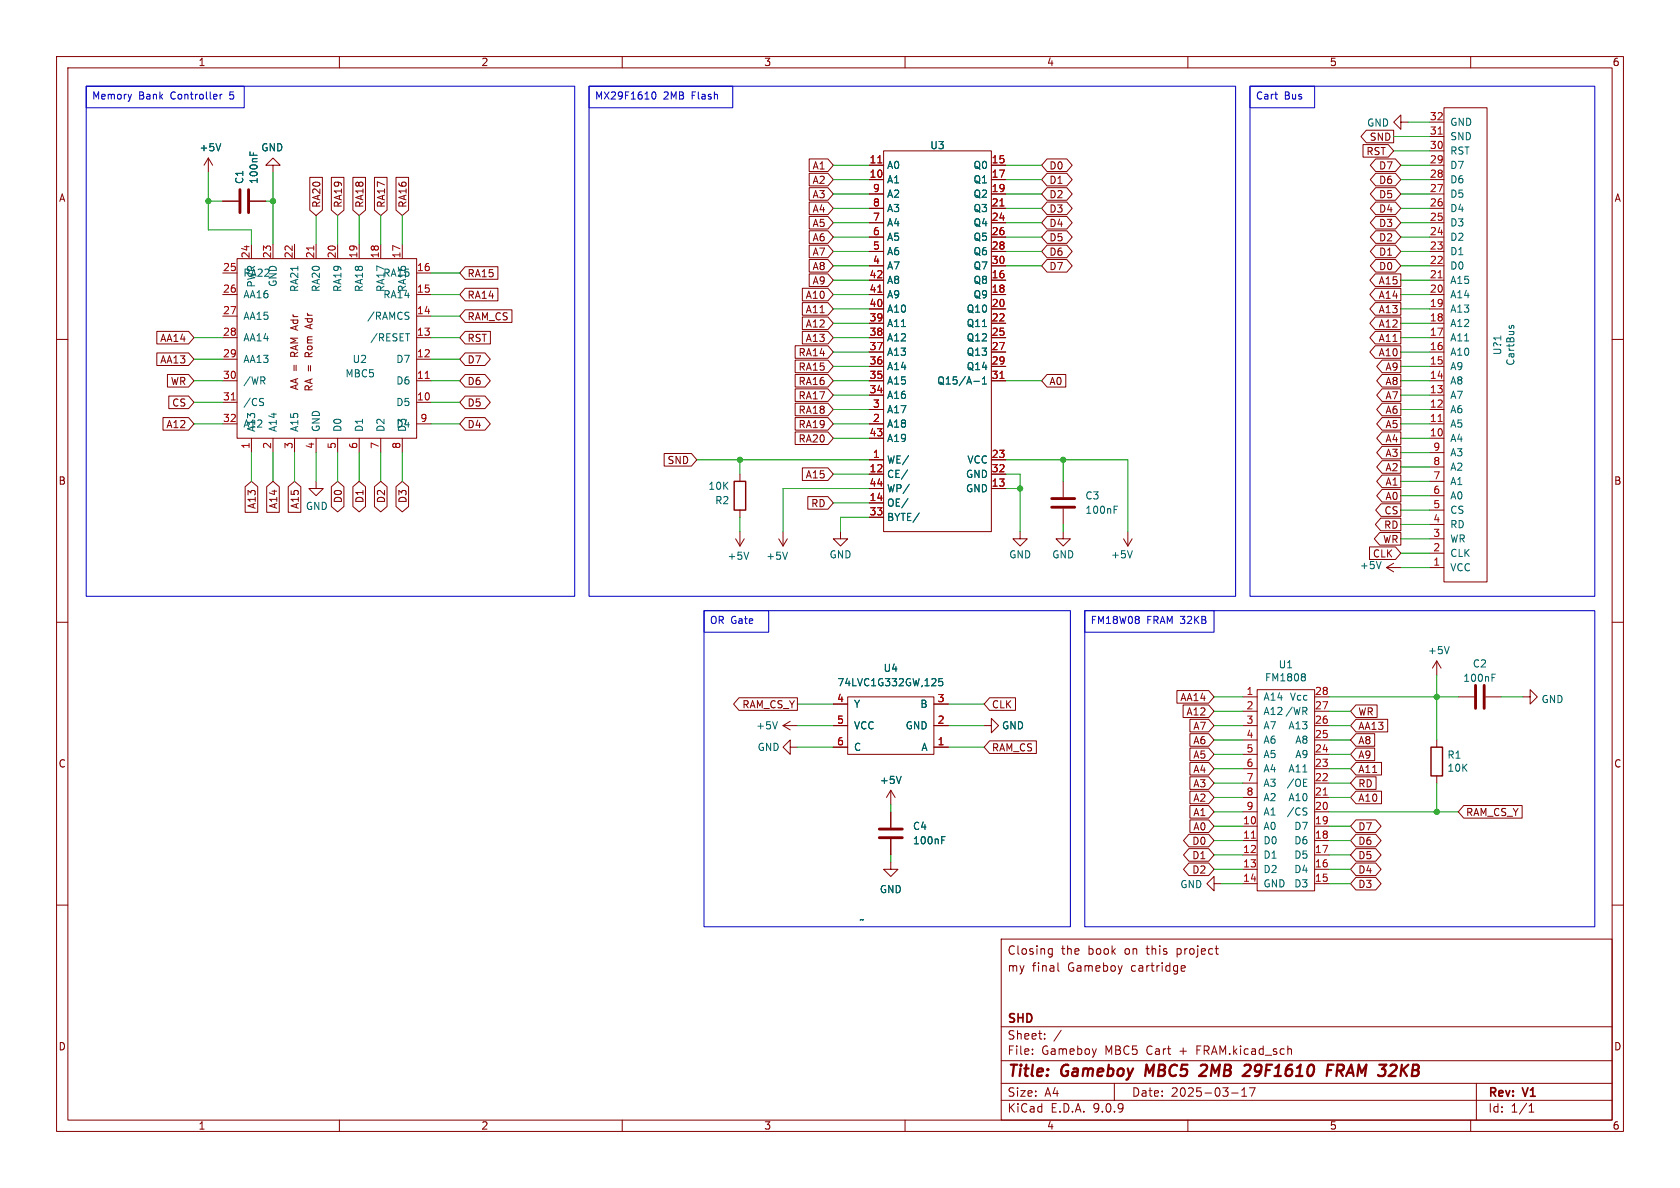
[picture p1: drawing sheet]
<svg xmlns="http://www.w3.org/2000/svg" width="297mm" height="210mm" viewBox="0 0 297 210" stroke-linecap="round" stroke-linejoin="round" font-family="sans-serif">
<g fill="none" stroke="#840000" stroke-width=".18">
<path d="M10 10h277v190h-277zM12 12h273v186h-273zM60 10v2M110 10v2M160 10v2M210 10v2M255.3 19.1h7.6v83.8h-7.6zM260 10v2M36.8 27.9l-.7 1.3M36.8 27.9l.8 1.3M36.8 27.9v2.6M39.4 35.6h2.8"/>
<path d="M44.2 35.6h2.8M48.3 29.2h1.2l-1.2-1.3-1.3 1.3h1.3v1.3M54.8 31.4h2.2v5.7l-1.1 1-1.1-1zM58.6 31.4h2.2v5.7l-1.1 1-1.1-1zM62.4 31.4h2.2v5.7l-1.1 1-1.1-1zM66.2 31.4h2.2v5.7l-1.1 1-1.1-1zM70 31.4h2.2v5.7l-1.1 1-1.1-1zM143.1 28.1h3.3l.9 1.1-.9 1.1h-3.3zM143.1 30.6h3.3l.9 1.2-.9 1.1h-3.3zM143.1 33.2h3.3l.9 1.1-.9 1.1h-3.3zM143.1 35.7h3.3l.9 1.1-.9 1.1h-3.3zM143.1 38.3h3.3l.9 1.1-.9 1.1h-3.3z"/>
<path d="M153.7 29.2h2.5M153.7 31.8h2.5M153.7 34.3h2.5M153.7 36.8h2.5M153.7 39.4h2.5M156.2 26.7h19.1v67.3h-19.1zM175.3 29.2h2.5M175.3 31.8h2.5M175.3 34.3h2.5M175.3 36.8h2.5M175.3 39.4h2.5M185.1 38.3h3.5l1 1.1-1 1.1h-3.5l-1-1.1z"/>
<path d="M185.1 28.1h3.5l1 1.1-1 1.1h-3.5l-1-1.1zM185.1 35.7h3.5l1 1.1-1 1.1h-3.5l-1-1.1zM185.1 33.2h3.5l1 1.1-1 1.1h-3.5l-1-1.1zM185.1 30.6h3.5l1 1.2-1 1.1h-3.5l-1-1.1zM241 25.6h4.4l1 1.1-1 1.1h-4.4zM241.6 23h4.8v2.2h-4.8l-1-1.1zM243.2 28.1h3.5l.9 1.1-.9 1.1h-3.5l-1-1.1zM243.2 35.7h3.5l.9 1.1-.9 1.1h-3.5l-1-1.1zM243.2 30.6h3.5l.9 1.2-.9 1.1h-3.5l-1-1.1zM243.2 38.3h3.5l.9 1.1-.9 1.1h-3.5l-1-1.1zM243.2 33.2h3.5l.9 1.1-.9 1.1h-3.5l-1-1.1zM247.6 21.6v-1.3l-1.2 1.3 1.2 1.3v-1.3h1.3"/>
<path d="M252.7 29.2h2.6M252.7 31.8h2.6M252.7 34.3h2.6M252.7 36.8h2.6M252.7 39.4h2.6M252.7 26.7h2.6M252.7 24.1h2.6M252.7 21.6h2.6M27.7 58.6h5.6l1 1.1-1 1.1h-5.6zM39.4 52.1h2.5M39.4 59.7h2.5M39.4 48.3h2.5"/>
<path d="M39.4 55.9h2.5M41.9 45.7h31.8v31.8h-31.8zM44.4 43.2v2.5M48.3 43.2v2.5M52.1 43.2v2.5M55.9 43.2v2.5M59.7 43.2v2.5M63.5 43.2v2.5M67.3 43.2v2.5M71.1 43.2v2.5M73.7 52.1h2.5M73.7 59.7h2.5"/>
<path d="M73.7 48.3h2.5M73.7 55.9h2.5M82.2 58.6h4.5v2.2h-4.5l-.9-1.1zM82.2 54.8h8.3v2.2h-8.3l-.9-1.1zM82.2 51h5.8v2.2h-5.8l-.9-1.1zM82.2 47.1h5.8v2.3h-5.8l-.9-1.1zM141.8 51h4.6l.9 1.1-.9 1.1h-4.6zM141.8 58.6h4.6l.9 1.1-.9 1.1h-4.6zM141.8 56h4.6l.9 1.2-.9 1.1h-4.6zM141.8 53.5h4.6l.9 1.1-.9 1.1h-4.6zM143.1 48.4h3.3l.9 1.1-.9 1.1h-3.3zM143.1 40.8h3.3l.9 1.1-.9 1.1h-3.3z"/>
<path d="M143.1 45.9h3.3l.9 1.1-.9 1.1h-3.3zM143.1 43.3h3.3l.9 1.2-.9 1.1h-3.3zM153.7 41.9h2.5M153.7 44.5h2.5M153.7 47h2.5M153.7 49.5h2.5M153.7 52.1h2.5M153.7 54.6h2.5M153.7 57.2h2.5M153.7 59.7h2.5M175.3 41.9h2.5M175.3 44.5h2.5"/>
<path d="M175.3 47h2.5M175.3 49.5h2.5M175.3 52.1h2.5M175.3 54.6h2.5M175.3 57.2h2.5M175.3 59.7h2.5M185.1 40.8h3.5l1 1.1-1 1.1h-3.5l-1-1.1zM185.1 45.9h3.5l1 1.1-1 1.1h-3.5l-1-1.1zM185.1 43.3h3.5l1 1.2-1 1.1h-3.5l-1-1.1zM243.1 51h4.5v2.2h-4.5l-.9-1.1zM243.1 48.4h4.5v2.2h-4.5l-.9-1.1zM243.1 56h4.5v2.3h-4.5l-.9-1.1z"/>
<path d="M243.1 58.6h4.5v2.2h-4.5l-.9-1.1zM243.1 53.5h4.5v2.2h-4.5l-.9-1.1zM243.2 43.3h3.5l.9 1.2-.9 1.1h-3.5l-1-1.1zM243.2 40.8h3.5l.9 1.1-.9 1.1h-3.5l-1-1.1zM243.2 45.9h3.5l.9 1.1-.9 1.1h-3.5l-1-1.1zM252.7 41.9h2.6M252.7 44.5h2.6M252.7 47h2.6M252.7 49.5h2.6M252.7 52.1h2.6M252.7 54.6h2.6M252.7 57.2h2.6"/>
<path d="M252.7 59.7h2.6M10 60h2M27.7 62.4h5.6l1 1.1-1 1.1h-5.6zM28.8 73.8h4.5l1 1.1-1 1.1h-4.5zM29.6 66.2h3.7l1 1.1-1 1.1h-3.7zM29.8 70h3.5l1 1.1-1 1.1h-3.5zM39.4 67.3h2.5M39.4 74.9h2.5M39.4 63.5h2.5M39.4 71.1h2.5M44.4 77.5v2.5M48.3 77.5v2.5"/>
<path d="M52.1 77.5v2.5M55.9 77.5v2.5M59.7 77.5v2.5M63.5 77.5v2.5M67.3 77.5v2.5M71.1 77.5v2.5M73.7 67.3h2.5M73.7 74.9h2.5M73.7 63.5h2.5M73.7 71.1h2.5M82.2 73.8h3.5l1 1.1-1 1.1h-3.5l-.9-1.1zM82.2 66.2h3.5l1 1.1-1 1.1h-3.5l-.9-1.1z"/>
<path d="M82.2 70h3.5l1 1.1-1 1.1h-3.5l-.9-1.1zM82.2 62.4h3.5l1 1.1-1 1.1h-3.5l-.9-1.1zM140.6 76.4h5.8l.9 1.1-.9 1.1h-5.8zM140.6 73.8h5.8l.9 1.1-.9 1.1h-5.8zM140.6 63.7h5.8l.9 1.1-.9 1.1h-5.8zM140.6 68.7h5.8l.9 1.2-.9 1.1h-5.8zM140.6 66.2h5.8l.9 1.1-.9 1.1h-5.8zM140.6 71.3h5.8l.9 1.1-.9 1.1h-5.8zM140.6 61.1h5.8l.9 1.1-.9 1.1h-5.8zM153.7 62.2h2.5M153.7 64.8h2.5M153.7 67.3h2.5"/>
<path d="M153.7 69.9h2.5M153.7 72.4h2.5M153.7 74.9h2.5M153.7 77.5h2.5M175.3 62.2h2.5M175.3 64.8h2.5M175.3 67.3h2.5M185.1 66.2h3.3v2.2h-3.3l-1-1.1zM243.1 61.1h4.5v2.2h-4.5l-.9-1.1zM244.3 63.7h3.3v2.2h-3.3l-.9-1.1zM244.3 73.8h3.3v2.2h-3.3l-.9-1.1zM244.3 76.4h3.3v2.2h-3.3l-.9-1.1z"/>
<path d="M244.3 68.7h3.3v2.3h-3.3l-.9-1.1zM244.3 66.2h3.3v2.2h-3.3l-.9-1.1zM244.3 71.3h3.3v2.2h-3.3l-.9-1.1zM244.3 78.9h3.3v2.2h-3.3l-.9-1.1zM252.7 62.2h2.6M252.7 64.8h2.6M252.7 67.3h2.6M252.7 69.9h2.6M252.7 72.4h2.6M252.7 74.9h2.6M252.7 77.5h2.6M285 60h2"/>
<path d="M43.3 86l1.1-.9 1.2 .9v4.6h-2.3zM47.1 86l1.2-.9 1.1 .9v4.6h-2.3zM51 86l1.1-.9 1.1 .9v4.6h-2.2zM55.9 85.1v1.3h1.2l-1.2 1.2-1.3-1.2h1.3M58.6 86l1.1-.9 1.1 .9v3.5l-1.1 1-1.1-1zM62.4 86l1.1-.9 1.1 .9v3.5l-1.1 1-1.1-1zM66.2 86l1.1-.9 1.1 .9v3.5l-1.1 1-1.1-1zM70 86l1.1-.9 1.1 .9v3.5l-1.1 1-1.1-1zM117.4 80.2h4.8l1 1.1-1 1.1h-4.8zM130 95.3l.8 1.2M130.8 83.8v1.3M130.8 90.2v1.2"/>
<path d="M130.8 94v2.5M131.6 95.3l-.8 1.2M137.7 95.3l.7 1.2M138.4 94v2.5M139.2 95.3l-.8 1.2M141.8 82.7h4.6l.9 1.1-.9 1.1h-4.6zM142.8 87.8h3.6l.9 1.1-.9 1.1h-3.6zM148.6 94v1.3h1.3l-1.3 1.2-1.3-1.2h1.3M153.7 81.3h2.5M153.7 83.8h2.5M153.7 86.4h2.5M153.7 88.9h2.5"/>
<path d="M153.7 91.4h2.5M175.3 81.3h2.5M175.3 83.8h2.5M175.3 86.4h2.5M180.3 94v1.3h1.3l-1.3 1.2-1.2-1.2h1.2M188 94v1.3h1.2l-1.2 1.2-1.3-1.2h1.3M188 85.1v2.8M188 89.9v2.8M198.6 95.3l.8 1.2M199.4 94v2.5M200.2 95.3l-.8 1.2M242.1 96.7h4.6l.9 1.1-.9 1.1h-4.6z"/>
<path d="M243.9 94.1h3.7v2.3h-3.7l-.9-1.1zM244.1 91.6h3.5v2.2h-3.5l-1-1.1zM244.2 89.1h3.4v2.2h-3.4l-1-1.1zM244.3 86.5h3.3v2.2h-3.3l-.9-1.1zM244.3 84h3.3v2.2h-3.3l-.9-1.1zM244.3 81.4h3.3v2.3h-3.3l-.9-1.1zM246.4 99.6l-1.3 .7M252.7 97.8h2.6M252.7 95.3h2.6M252.7 92.7h2.6M252.7 90.2h2.6M252.7 87.6h2.6"/>
<path d="M252.7 85.1h2.6M252.7 82.6h2.6M252.7 80h2.6M10 110h2M245.1 100.3l1.3 .8M245.1 100.3h2.5M252.7 100.3h2.6M254 116.8v2.6M254 116.8l-.8 1.3M254 116.8l.8 1.3M285 110h2M130.6 123.3h10.4v2.3h-10.4l-.9-1.1z"/>
<path d="M138.4 128.3h2.6M138.4 128.3l1.3 .7M139.7 132.1v-1.3l-1.3 1.3 1.3 1.3v-1.3h1.3M139.7 127.5l-1.3 .8M147.3 128.3h2.6M147.3 124.5h2.6M147.3 132.1h2.6M149.9 123.2h15.2v10.2h-15.2zM157.5 139.7v2.5M157.5 139.7l-.8 1.3M157.5 139.7l.7 1.3M165.1 128.3h2.5"/>
<path d="M165.1 124.5h2.5M165.1 132.1h2.5M174 128.3h1.3v-1.3l1.2 1.3-1.2 1.2v-1.2M174.9 131h8.3v2.2h-8.3l-.9-1.1zM174.9 123.3h4.6v2.3h-4.6l-.9-1.1zM208.1 122.1h5.6l.9 1.1-.9 1.1h-5.6zM209.2 124.6h4.5l.9 1.1-.9 1.1h-4.5zM210.4 139.9h3.3l.9 1.1-.9 1.1h-3.3zM210.4 137.3h3.3l.9 1.1-.9 1.1h-3.3zM210.4 132.2h3.3l.9 1.2-.9 1.1h-3.3zM210.4 127.2h3.3l.9 1.1-.9 1.1h-3.3zM210.4 129.7h3.3l.9 1.1-.9 1.1h-3.3z"/>
<path d="M210.4 134.8h3.3l.9 1.1-.9 1.1h-3.3zM219.7 123.2h2.5M219.7 125.7h2.5M219.7 128.3h2.5M219.7 130.8h2.5M219.7 133.4h2.5M219.7 135.9h2.5M219.7 138.4h2.5M222.2 121.9h10.2v35.6h-10.2zM232.4 123.2h2.5M232.4 125.7h2.5M232.4 128.3h2.5"/>
<path d="M232.4 130.8h2.5M232.4 133.4h2.5M232.4 135.9h2.5M232.4 138.4h2.5M239.7 139.9h4.5v2.2h-4.5l-.9-1.1zM239.7 134.8h4.5v2.2h-4.5l-.9-1.1zM239.7 137.3h3.6v2.2h-3.6l-.9-1.1zM239.7 127.2h5.6v2.2h-5.6l-.9-1.1zM239.7 124.6h3.8v2.2h-3.8l-.9-1.1zM239.7 132.2h3.3v2.3h-3.3l-.9-1.1zM239.7 129.7h3.3v2.2h-3.3l-.9-1.1zM254 130.8v1.3"/>
<path d="M254 137.2v1.2M257.8 123.2h2.8M262.6 123.2h2.8M269.2 123.2h1.3v-1.3l1.3 1.3-1.3 1.3v-1.3M157.5 152.4v1.3h1.2l-1.2 1.2-1.3-1.2h1.3M157.5 143.5v2.8M157.5 148.3v2.8M210.2 150h3.5l.9 1.1-.9 1.1h-3.5l-1-1.1zM210.2 147.5h3.5l.9 1.1-.9 1.1h-3.5l-1-1.1zM210.2 152.6h3.5l.9 1.1-.9 1.1h-3.5l-1-1.1zM210.4 144.9h3.3l.9 1.2-.9 1.1h-3.3zM210.4 142.4h3.3l.9 1.1-.9 1.1h-3.3z"/>
<path d="M214.6 156.2v-1.3l-1.2 1.3 1.2 1.3v-1.3h1.3M219.7 141h2.5M219.7 143.5h2.5M219.7 146.1h2.5M219.7 148.6h2.5M219.7 151.1h2.5M219.7 153.7h2.5M219.7 156.2h2.5M232.4 141h2.5M232.4 143.5h2.5M232.4 146.1h2.5M232.4 148.6h2.5"/>
<path d="M232.4 151.1h2.5M232.4 153.7h2.5M232.4 156.2h2.5M239.7 144.9h3.5l1 1.2-1 1.1h-3.5l-.9-1.1zM239.7 147.5h3.5l1 1.1-1 1.1h-3.5l-.9-1.1zM239.7 152.6h3.5l1 1.1-1 1.1h-3.5l-.9-1.1zM239.7 150h3.5l1 1.1-1 1.1h-3.5l-.9-1.1zM239.7 155.1h3.5l1 1.1-1 1.1h-3.5l-.9-1.1zM258.8 142.4h10.3v2.2h-10.3l-1-1.1zM10 160h2M177 166h108v32h-108zM185.5 168.6h.5"/>
<path d="M185.5 167.8h.5M186 167.7v1.2l-.1 .2-.4 .1M187 170.2v1.3l.2 .2M208.9 171.6h.6M208.9 170.8l.4-.1 .2 .4-.7 .1M214.8 167.7h.6M215.2 168.7h.2M285 160h2M60 198v2M110 198v2M160 198v2M177 194.5h108"/>
<path d="M177 191.5h108M177 187.5h108M177 181.5h108M182.5 186.3v.1M182.5 185.5v.1M184.7 183.6v.1M184.7 182.8v.1M187.6 182.1l-1.3 2M197 191.5v3M210 198v2M217.7 193.2h1.2M219.5 193.8h.9"/>
<path d="M219.5 192.7l.5-.4v1.5M220.9 192.3h1l-.7 1.5M228.2 185.5l.1 .9M260 198v2M261 191.5v6.5M270.3 196.6h.9M270.3 195.5l.4-.4v1.5"/>
</g>
<path d="M202.7 188.2l-.3 2M213.1 188.2h-.5l-.3 .2M213.3 189.1l-1.3 1.1h1.2M220.8 188.2a.45 .45 0 0 1 .3 .6l-.1 .3-1.3 1.1h1.2M234.7 189.2h.6M235.7 188.2h-.9l-.3 2M236.4 189.3h.7M236.8 189.3l.6 .9M237.3 188.2h-.8l-.2 2" fill="none" stroke="#840000" stroke-width=".4"/>
<path d="M155.2 28.8h.7M176.8 36.4h.7M254.2 23.7h.8M55.5 43.5v.7M155.2 51.7h.7M254.2 49.1h.8M40.9 70.7h.7M75.2 66.9h.7M176.8 66.9h.7M254.2 74.5h.8M221.2 148.2h.7M233.9 140.6h.7" fill="none" stroke="#a90000" stroke-width=".18"/>
<g fill="none" stroke="#006464" stroke-width=".18">
<path d="M39 25.4l-.4 1.3M44.2 26.8v.6M44.8 27v.4M71.7 59h.7M72.1 55.2l.2 .1M72.2 55.9l.1 .2-.1 .3M266.8 57.6v.3M267.2 57.9l.1-.3 .2-.1 .1 .2v.2M46.1 70.4l.5 .1M46.4 71.1l.2 .2-.2 .4M172.2 67.4h.9M173.7 67.9h.7"/>
<path d="M173.7 67l.3-.4v1.3M132.4 97.6l-.5 1.3M139.2 97.6l-.4 1.3M160.4 83.1l-1 1.6M160.5 88.1l-1.1 1.7M160.7 85.6l-1 1.6M162.5 90.7l-1.1 1.6M197 90.1h.4M197 89.5h.6M200.2 97.4l-.4 1.2M244.2 99.3l-.5 1.2M166.6 120h-.6l-.1 .6 .2-.2 .5 .1 .1 .2-.1 .4-.2 .1-.5-.1"/>
<path d="M230.5 119.1l.3 .2-.3 .3 .3 .3v.2l-.3 .3M256.2 114.3l-.4 1.3M263.8 119.8h.4M263.8 119.2h.6M137.4 127.6l-.4 1.2M159.3 137.2l-.4 1.3M230.4 139h.7M230.4 137.7h.7M166.5 148.5h.4M166.5 147.9h.6M230.6 142.8l.5 .1M230.8 143.5l.3 .2-.3 .4"/>
</g>
<path d="M42.4 33.5v4.1M43.9 33.5v4.1M185.9 88.1h4.1M185.9 89.7h4.1M260.9 121.2v4M262.4 121.2v4M155.4 146.6h4.1M155.4 148.1h4.1" fill="none" stroke="#840000" stroke-width=".51"/>
<path d="M129.8 85.1h2v5.1h-2zM253 132.1h2v5.1h-2z" fill="none" stroke="#840000" stroke-width=".25"/>
<g fill="none" stroke="#009600" stroke-width=".18">
<path d="M36.8 35.6h2.6M36.8 30.5v10.1h7.6v2.6M47 35.6h1.3M48.3 30.5v12.7M55.9 38.1v5.1M59.7 38.1v5.1M63.5 38.1v5.1M67.3 38.1v5.1M71.1 38.1v5.1M147.3 31.8h6.4M147.3 34.3h6.4M147.3 36.8h6.4"/>
<path d="M147.3 39.4h6.4M147.3 29.2h6.4M177.8 31.8h6.3M177.8 34.3h6.3M177.8 36.8h6.3M177.8 39.4h6.3M177.8 29.2h6.3M246.4 26.7h6.3M246.4 24.1h6.3M247.6 31.8h5.1M247.6 34.3h5.1M247.6 36.8h5.1"/>
<path d="M247.6 39.4h5.1M247.6 29.2h5.1M248.9 21.6h3.8M34.3 59.7h5.1M76.2 59.7h5.1M76.2 52.1h5.1M76.2 48.3h5.1M76.2 55.9h5.1M147.3 47h6.4M147.3 59.7h6.4M147.3 41.9h6.4M147.3 52.1h6.4"/>
<path d="M147.3 54.6h6.4M147.3 49.5h6.4M147.3 44.5h6.4M147.3 57.2h6.4M177.8 47h6.3M177.8 41.9h6.3M177.8 44.5h6.3M247.6 47h5.1M247.6 59.7h5.1M247.6 41.9h5.1M247.6 52.1h5.1M247.6 54.6h5.1"/>
<path d="M247.6 49.5h5.1M247.6 44.5h5.1M247.6 57.2h5.1M34.3 74.9h5.1M34.3 63.5h5.1M34.3 67.3h5.1M34.3 71.1h5.1M76.2 74.9h5.1M76.2 63.5h5.1M76.2 67.3h5.1M76.2 71.1h5.1M147.3 62.2h6.4"/>
<path d="M147.3 77.5h6.4M147.3 74.9h6.4M147.3 72.4h6.4M147.3 64.8h6.4M147.3 67.3h6.4M147.3 69.9h6.4M177.8 67.3h6.3M247.6 62.2h5.1M247.6 77.5h5.1M247.6 74.9h5.1M247.6 72.4h5.1M247.6 64.8h5.1"/>
<path d="M247.6 67.3h5.1M247.6 69.9h5.1M44.4 80v5.1M48.3 80v5.1M52.1 80v5.1M55.9 80v5.1M59.7 80v5.1M63.5 80v5.1M67.3 80v5.1M71.1 80v5.1M123.2 81.3h30.5M130.8 81.3v2.5"/>
<path d="M130.8 91.4v2.6M147.3 83.8h6.4M147.3 88.9h6.4M153.7 91.4h-5.1v2.6M153.7 86.4h-15.3v7.6M177.8 83.8h2.5v10.2M177.8 81.3h21.6v12.7M177.8 86.4h2.5M188 81.3v3.8M188 92.7v1.3M247.6 87.6h5.1M247.6 85.1h5.1"/>
<path d="M247.6 82.6h5.1M247.6 80h5.1M247.6 90.2h5.1M247.6 92.7h5.1M247.6 97.8h5.1M247.6 95.3h5.1M247.6 100.3h5.1M254 119.4v11.4M141 128.3h6.3M141 132.1h6.3M141 124.5h6.3M167.6 128.3h6.4"/>
<path d="M167.6 132.1h6.4M167.6 124.5h6.4M214.6 135.9h5.1M214.6 133.4h5.1M214.6 130.8h5.1M214.6 138.4h5.1M214.6 123.2h5.1M214.6 125.7h5.1M214.6 128.3h5.1M234.9 135.9h3.9M234.9 133.4h3.9M234.9 130.8h3.9"/>
<path d="M234.9 138.4h3.9M234.9 123.2h22.9M234.9 125.7h3.9M234.9 128.3h3.9M254 138.4v5.1M265.4 123.2h3.8M157.5 142.2v1.3M157.5 151.1v1.3M214.6 151.1h5.1M214.6 153.7h5.1M214.6 148.6h5.1M214.6 141h5.1"/>
<path d="M214.6 146.1h5.1M214.6 143.5h5.1M215.9 156.2h3.8M234.9 151.1h3.9M234.9 156.2h3.9M234.9 153.7h3.9M234.9 148.6h3.9M234.9 141h3.9M234.9 146.1h3.9M234.9 143.5h22.9"/>
</g>
<g fill="none" stroke="#0000c2" stroke-width=".18">
<path d="M15.2 15.2h28v3.9h-28zM15.2 15.2h86.4v90.2h-86.4zM23.2 16.7l-.3 .8M38.9 16.7v.8M39.3 16.7l-.4 .2M104.1 15.2h25.4v3.9h-25.4zM104.1 15.2h114.3v90.2h-114.3zM115.2 16.7l.2-.3 .1-.2a.68 .68 0 0 1 .5 .7 .68 .68 0 0 1-.5 .6l-.1-.1-.2-.4M221 15.2h11.4v3.9h-11.4zM221 15.2h60.9v90.2h-60.9zM124.5 108h11.4v3.8h-11.4zM124.5 108h64.7v55.8h-64.7z"/>
<path d="M191.8 108h22.8v3.8h-22.8zM191.8 108h90.1v55.8h-90.1z"/>
</g>
<g fill="#009600" stroke="#009600" stroke-width=".18">
<circle cx="36.8" cy="35.6" r=".46"/>
<circle cx="48.3" cy="35.6" r=".46"/>
<circle cx="130.8" cy="81.3" r=".46"/>
<circle cx="254" cy="143.5" r=".46"/>
<circle cx="254" cy="123.2" r=".46"/>
<circle cx="180.3" cy="86.4" r=".46"/>
<circle cx="188" cy="81.3" r=".46"/>
</g>
<g font-size="2.8" fill="#840000">
<text x="178" y="190.9">Title:</text>
<text x="187.7" y="190.9">Gameboy</text>
<text x="203.3" y="190.9">MBC5</text>
<text x="213.8" y="190.9">2MB</text>
<text x="222.3" y="190.9">29F1610</text>
<text x="237.8" y="190.9">FRAM 32KB</text>
</g>
<g font-size="2.1" fill="#840000">
<text x="178" y="172">my</text>
<text x="178" y="169">Closing</text>
<text x="182.4" y="172">final</text>
<text x="187.6" y="169">the</text>
<text x="188.8" y="172">Gameboy</text>
<text x="192.4" y="169">book</text>
<text x="199" y="169">on</text>
<text x="200.1" y="172">cartridge</text>
<text x="203" y="169">this</text>
<text x="208.4" y="169">project</text>
<text x="178" y="184">Sheet:</text>
<text x="178" y="181.2">SHD</text>
<text x="178" y="186.7">File:</text>
<text x="184.1" y="186.7">Gameboy</text>
<text x="195.4" y="186.7">MBC5</text>
<text x="202.8" y="186.7">Cart</text>
<text x="208.8" y="186.7">+</text>
<text x="211.9" y="186.7">FRAM.kicad_sch</text>
<text x="178" y="196.9">KiCad</text>
<text x="178" y="194.1">Size:</text>
<text x="184.7" y="194.1">A4</text>
<text x="185.7" y="196.9">E.D.A.</text>
<text x="193.3" y="196.9">9.0.9</text>
<text x="200" y="194.1">Date:</text>
<text x="207" y="194.1">2025-03-17</text>
<text x="263" y="194.3">Rev:</text>
<text x="263" y="196.9">Id:</text>
<text x="267.1" y="196.9">1/1</text>
<text x="269.4" y="194.3">V1</text>
</g>
<g font-size="1.8" fill="#840000">
<text x="35" y="11.9">1</text>
<text x="85" y="11.9">2</text>
<text x="135" y="11.9">3</text>
<text x="185" y="11.9">4</text>
<text x="235" y="11.9">5</text>
<text x="285" y="11.9">6</text>
<text x="241.5" y="27.6">RST</text>
<text x="242" y="25.1">SND</text>
<text x="10.3" y="35.9">A</text>
<text x="143.5" y="30.2">A1</text>
<text x="143.5" y="32.7">A2</text>
<text x="143.5" y="35.2">A3</text>
<text x="185.4" y="30.2">D0</text>
<text x="185.4" y="35.2">D2</text>
<text x="185.4" y="32.7">D1</text>
<text x="243.7" y="30.2">D7</text>
<text x="243.7" y="32.7">D6</text>
<text x="243.7" y="35.2">D5</text>
<text x="285.3" y="35.9">A</text>
<text x="56.8" y="36.8" transform="rotate(-90 56.8 36.8)">RA20</text>
<text x="60.6" y="36.8" transform="rotate(-90 60.6 36.8)">RA19</text>
<text x="64.5" y="36.8" transform="rotate(-90 64.5 36.8)">RA18</text>
<text x="68.3" y="36.8" transform="rotate(-90 68.3 36.8)">RA17</text>
<text x="72.1" y="36.8" transform="rotate(-90 72.1 36.8)">RA16</text>
<text x="143.5" y="37.8">A4</text>
<text x="143.5" y="40.3">A5</text>
<text x="185.4" y="40.3">D4</text>
<text x="185.4" y="37.8">D3</text>
<text x="243.7" y="37.8">D4</text>
<text x="243.7" y="40.3">D3</text>
<text x="143.5" y="42.9">A6</text>
<text x="143.5" y="47.9">A8</text>
<text x="143.5" y="45.4">A7</text>
<text x="185.4" y="42.9">D5</text>
<text x="185.4" y="47.9">D7</text>
<text x="185.4" y="45.4">D6</text>
<text x="243.7" y="45.4">D1</text>
<text x="243.7" y="42.9">D2</text>
<text x="243.7" y="47.9">D0</text>
<text x="82.5" y="53">RA14</text>
<text x="82.5" y="49.2">RA15</text>
<text x="142.3" y="53">A10</text>
<text x="143.5" y="50.5">A9</text>
<text x="243.6" y="53">A14</text>
<text x="243.6" y="50.5">A15</text>
<text x="55.5" y="57.8" transform="rotate(-90 55.5 57.8)">Adr</text>
<text x="82.5" y="56.8">RAM_CS</text>
<text x="142.3" y="58.1">A12</text>
<text x="142.3" y="55.6">A11</text>
<text x="243.6" y="58.1">A12</text>
<text x="243.6" y="55.6">A13</text>
<text x="28.2" y="60.6">AA14</text>
<text x="28.2" y="64.5">AA13</text>
<text x="52.9" y="63" transform="rotate(-90 52.9 63)">RAM Adr</text>
<text x="55.5" y="63" transform="rotate(-90 55.5 63)">Rom</text>
<text x="82.5" y="64.5">D7</text>
<text x="82.5" y="60.6">RST</text>
<text x="141.1" y="65.7">RA15</text>
<text x="141.1" y="63.2">RA14</text>
<text x="142.3" y="60.6">A13</text>
<text x="243.6" y="63.2">A10</text>
<text x="243.6" y="60.6">A11</text>
<text x="244.8" y="65.7">A9</text>
<text x="30.1" y="68.3">WR</text>
<text x="52.9" y="69.1" transform="rotate(-90 52.9 69.1)">AA =</text>
<text x="55.5" y="69.3" transform="rotate(-90 55.5 69.3)">RA =</text>
<text x="82.5" y="68.3">D6</text>
<text x="141.1" y="70.8">RA17</text>
<text x="141.1" y="68.3">RA16</text>
<text x="185.4" y="68.3">A0</text>
<text x="244.8" y="70.8">A7</text>
<text x="244.8" y="68.3">A8</text>
<text x="29.3" y="75.9">A12</text>
<text x="30.3" y="72.1">CS</text>
<text x="82.5" y="75.9">D4</text>
<text x="82.5" y="72.1">D5</text>
<text x="141.1" y="75.9">RA19</text>
<text x="141.1" y="73.3">RA18</text>
<text x="244.8" y="75.9">A5</text>
<text x="244.8" y="73.3">A6</text>
<text x="117.9" y="82.2">SND</text>
<text x="141.1" y="78.4">RA20</text>
<text x="244.8" y="78.4">A4</text>
<text x="244.8" y="81">A3</text>
<text x="244.8" y="83.5">A2</text>
<text x="10.3" y="85.9">B</text>
<text x="60.6" y="89" transform="rotate(-90 60.6 89)">D0</text>
<text x="64.5" y="89" transform="rotate(-90 64.5 89)">D1</text>
<text x="68.3" y="89" transform="rotate(-90 68.3 89)">D2</text>
<text x="72.1" y="89" transform="rotate(-90 72.1 89)">D3</text>
<text x="142.3" y="84.8">A15</text>
<text x="143.3" y="89.9">RD</text>
<text x="244.8" y="88.6">A0</text>
<text x="244.8" y="86">A1</text>
<text x="285.3" y="85.9">B</text>
<text x="45.4" y="90.1" transform="rotate(-90 45.4 90.1)">A13</text>
<text x="49.2" y="90.1" transform="rotate(-90 49.2 90.1)">A14</text>
<text x="53" y="90.1" transform="rotate(-90 53 90.1)">A15</text>
<text x="244.6" y="93.7">RD</text>
<text x="244.6" y="91.1">CS</text>
<text x="242.6" y="98.7">CLK</text>
<text x="244.4" y="96.2">WR</text>
<text x="131.1" y="125.4">RAM_CS_Y</text>
<text x="175.3" y="125.4">CLK</text>
<text x="208.6" y="124.1">AA14</text>
<text x="209.6" y="126.7">A12</text>
<text x="210.9" y="129.2">A7</text>
<text x="210.9" y="131.8">A6</text>
<text x="240" y="129.2">AA13</text>
<text x="240" y="126.7">WR</text>
<text x="240" y="131.8">A8</text>
<text x="10.3" y="135.9">C</text>
<text x="175.3" y="133">RAM_CS</text>
<text x="210.9" y="134.3">A5</text>
<text x="210.9" y="136.8">A4</text>
<text x="240" y="136.8">A11</text>
<text x="240" y="134.3">A9</text>
<text x="285.3" y="135.9">C</text>
<text x="210.9" y="141.9">A2</text>
<text x="210.9" y="139.4">A3</text>
<text x="240" y="141.9">A10</text>
<text x="240" y="139.4">RD</text>
<text x="210.7" y="149.5">D0</text>
<text x="210.9" y="147">A0</text>
<text x="210.9" y="144.5">A1</text>
<text x="240" y="147">D7</text>
<text x="240" y="149.5">D6</text>
<text x="259.1" y="144.5">RAM_CS_Y</text>
<text x="210.7" y="152.1">D1</text>
<text x="210.7" y="154.6">D2</text>
<text x="240" y="154.6">D4</text>
<text x="240" y="152.1">D5</text>
<text x="240" y="157.2">D3</text>
<text x="10.3" y="185.9">D</text>
<text x="285.3" y="185.9">D</text>
<text x="35" y="199.9">1</text>
<text x="85" y="199.9">2</text>
<text x="135" y="199.9">3</text>
<text x="185" y="199.9">4</text>
<text x="235" y="199.9">5</text>
<text x="285" y="199.9">6</text>
</g>
<g font-size="1.8" fill="#0000c2">
<text x="16.2" y="17.9">Memory</text>
<text x="24.5" y="17.9">Bank</text>
<text x="30.3" y="17.9">Controller</text>
<text x="40.9" y="17.9">5</text>
<text x="105.1" y="17.9">MX29F1610</text>
<text x="117.3" y="17.9">2MB</text>
<text x="122.4" y="17.9">Flash</text>
<text x="221.9" y="17.9">Cart</text>
<text x="227" y="17.9">Bus</text>
<text x="125.4" y="110.6">OR Gate</text>
<text x="192.7" y="110.6">FM18W08</text>
<text x="202.7" y="110.6">FRAM 32KB</text>
</g>
<g font-size="1.8" fill="#006464">
<text x="241.6" y="22.6">GND</text>
<text x="256.3" y="22.5">GND</text>
<text x="35.2" y="26.9">+5V</text>
<text x="46.1" y="26.9">GND</text>
<text x="164.4" y="26.6">U3</text>
<text x="256.3" y="27.5">RST</text>
<text x="256.3" y="25">SND</text>
<text x="43.2" y="32.6" transform="rotate(-90 43.2 32.6)">C1</text>
<text x="45.7" y="32.6" transform="rotate(-90 45.7 32.6)">100nF</text>
<text x="156.7" y="30.1">A0</text>
<text x="156.7" y="32.6">A1</text>
<text x="156.7" y="35.2">A2</text>
<text x="172" y="30.1">Q0</text>
<text x="172" y="32.6">Q1</text>
<text x="172" y="35.2">Q2</text>
<text x="256.3" y="35.2">D5</text>
<text x="256.3" y="32.6">D6</text>
<text x="256.3" y="30.1">D7</text>
<text x="156.7" y="37.7">A3</text>
<text x="156.7" y="40.2">A4</text>
<text x="172" y="37.7">Q3</text>
<text x="172" y="40.2">Q4</text>
<text x="256.3" y="40.2">D3</text>
<text x="256.3" y="37.7">D4</text>
<text x="156.7" y="42.8">A5</text>
<text x="156.7" y="45.3">A6</text>
<text x="156.7" y="47.9">A7</text>
<text x="172" y="42.8">Q5</text>
<text x="172" y="45.3">Q6</text>
<text x="172" y="47.9">Q7</text>
<text x="256.3" y="47.9">D0</text>
<text x="256.3" y="45.3">D1</text>
<text x="256.3" y="42.8">D2</text>
<text x="42.9" y="49.1">RA22</text>
<text x="42.9" y="52.9">AA16</text>
<text x="45.3" y="50.9" transform="rotate(-90 45.3 50.9)">PWR</text>
<text x="49.1" y="50.8" transform="rotate(-90 49.1 50.8)">GND</text>
<text x="52.9" y="51.7" transform="rotate(-90 52.9 51.7)">RA21</text>
<text x="56.7" y="51.7" transform="rotate(-90 56.7 51.7)">RA20</text>
<text x="60.6" y="51.7" transform="rotate(-90 60.6 51.7)">RA19</text>
<text x="64.4" y="51.7" transform="rotate(-90 64.4 51.7)">RA18</text>
<text x="67.7" y="49.1">RA15</text>
<text x="67.7" y="52.9">RA14</text>
<text x="68.2" y="51.7" transform="rotate(-90 68.2 51.7)">RA17</text>
<text x="72" y="51.7" transform="rotate(-90 72 51.7)">RA16</text>
<text x="156.7" y="50.4">A8</text>
<text x="156.7" y="52.9">A9</text>
<text x="172" y="50.4">Q8</text>
<text x="172" y="52.9">Q9</text>
<text x="256.3" y="52.9">A14</text>
<text x="256.3" y="50.4">A15</text>
<text x="42.9" y="56.7">AA15</text>
<text x="64.8" y="56.7">/RAMCS</text>
<text x="156.7" y="55.5">A10</text>
<text x="156.7" y="58">A11</text>
<text x="170.8" y="55.5">Q10</text>
<text x="170.8" y="58">Q11</text>
<text x="256.3" y="58">A12</text>
<text x="256.3" y="55.5">A13</text>
<text x="42.9" y="60.6">AA14</text>
<text x="42.9" y="64.4">AA13</text>
<text x="62.2" y="64.4">U2</text>
<text x="65.4" y="60.6">/RESET</text>
<text x="70" y="64.4">D7</text>
<text x="156.7" y="60.6">A12</text>
<text x="156.7" y="63.1">A13</text>
<text x="156.7" y="65.6">A14</text>
<text x="170.8" y="60.6">Q12</text>
<text x="170.8" y="63.1">Q13</text>
<text x="170.8" y="65.6">Q14</text>
<text x="256.3" y="65.6">A9</text>
<text x="256.3" y="63.1">A10</text>
<text x="256.3" y="60.6">A11</text>
<text x="265.6" y="62.9" transform="rotate(-90 265.6 62.9)">U?1</text>
<text x="267.9" y="64.8" transform="rotate(-90 267.9 64.8)">CartBus</text>
<text x="42.9" y="68.2">/WR</text>
<text x="42.9" y="72">/CS</text>
<text x="61" y="66.9">MBC5</text>
<text x="70" y="68.2">D6</text>
<text x="70" y="72">D5</text>
<text x="156.7" y="68.2">A15</text>
<text x="156.7" y="70.7">A16</text>
<text x="165.6" y="68.2">Q15/A-1</text>
<text x="256.3" y="70.7">A7</text>
<text x="256.3" y="68.2">A8</text>
<text x="42.9" y="75.8">A12</text>
<text x="45.3" y="76.5" transform="rotate(-90 45.3 76.5)">A13</text>
<text x="49.1" y="76.5" transform="rotate(-90 49.1 76.5)">A14</text>
<text x="52.9" y="76.5" transform="rotate(-90 52.9 76.5)">A15</text>
<text x="56.7" y="76.5" transform="rotate(-90 56.7 76.5)">GND</text>
<text x="60.6" y="76.5" transform="rotate(-90 60.6 76.5)">D0</text>
<text x="64.4" y="76.5" transform="rotate(-90 64.4 76.5)">D1</text>
<text x="68.2" y="76.5" transform="rotate(-90 68.2 76.5)">D2</text>
<text x="70" y="75.8">D4</text>
<text x="156.7" y="73.3">A17</text>
<text x="156.7" y="75.8">A18</text>
<text x="256.3" y="75.8">A5</text>
<text x="256.3" y="73.3">A6</text>
<text x="156.7" y="78.3">A19</text>
<text x="156.7" y="82.1">WE/</text>
<text x="170.9" y="82.1">VCC</text>
<text x="256.3" y="83.4">A2</text>
<text x="256.3" y="80.9">A3</text>
<text x="256.3" y="78.3">A4</text>
<text x="125.1" y="86.8">10K</text>
<text x="126.3" y="89.3">R2</text>
<text x="156.7" y="84.7">CE/</text>
<text x="156.7" y="87.2">WP/</text>
<text x="156.7" y="89.8">OE/</text>
<text x="170.7" y="84.7">GND</text>
<text x="170.7" y="87.2">GND</text>
<text x="191.8" y="88.5">C3</text>
<text x="256.3" y="88.5">A0</text>
<text x="256.3" y="86">A1</text>
<text x="54" y="90.3">GND</text>
<text x="156.7" y="92.3">BYTE/</text>
<text x="191.8" y="91">100nF</text>
<text x="256.3" y="93.6">RD</text>
<text x="256.3" y="91">CS</text>
<text x="128.5" y="99.2">+5V</text>
<text x="135.4" y="99.2">+5V</text>
<text x="146.6" y="98.9">GND</text>
<text x="178.3" y="98.9">GND</text>
<text x="185.9" y="98.9">GND</text>
<text x="196.3" y="98.9">+5V</text>
<text x="240.3" y="100.8">+5V</text>
<text x="256.3" y="101.2">VCC</text>
<text x="256.3" y="98.7">CLK~{}</text>
<text x="256.3" y="96.1">WR</text>
<text x="156.1" y="119">U4</text>
<text x="226" y="118.3">U1</text>
<text x="252.3" y="115.8">+5V</text>
<text x="260.3" y="118.2">C2</text>
<text x="147.9" y="121.5">74LVC1G332GW,125</text>
<text x="150.9" y="125.3">Y</text>
<text x="162.6" y="125.3">B</text>
<text x="223.3" y="124.1">A14</text>
<text x="223.5" y="120.7">FM1808</text>
<text x="227.9" y="124.1">Vcc</text>
<text x="258.6" y="120.7">100nF</text>
<text x="272.4" y="124.5">GND</text>
<text x="133.6" y="129.1">+5V</text>
<text x="150.9" y="129.1">VCC</text>
<text x="160" y="129.1">GND</text>
<text x="177" y="129.1">GND</text>
<text x="223.3" y="126.6">A12 /WR</text>
<text x="223.3" y="129.1">A7</text>
<text x="223.3" y="131.7">A6</text>
<text x="227.7" y="129.1">A13</text>
<text x="228.9" y="131.7">A8</text>
<text x="133.8" y="132.9">GND</text>
<text x="150.9" y="132.9">C</text>
<text x="162.8" y="132.9">A</text>
<text x="223.3" y="134.2">A5</text>
<text x="223.3" y="136.8">A4</text>
<text x="227.7" y="136.8">A11</text>
<text x="228.9" y="134.2">A9</text>
<text x="255.8" y="134.3">R1</text>
<text x="255.8" y="136.6">10K</text>
<text x="155.5" y="138.8">+5V</text>
<text x="223.3" y="139.3">A3</text>
<text x="223.3" y="141.8">A2</text>
<text x="227.4" y="139.3">/OE</text>
<text x="227.7" y="141.8">A10</text>
<text x="161.3" y="146.9">C4</text>
<text x="161.3" y="149.5">100nF</text>
<text x="223.3" y="144.4">A1</text>
<text x="223.3" y="146.9">A0</text>
<text x="223.3" y="149.5">D0</text>
<text x="227.4" y="144.4">/CS</text>
<text x="228.7" y="146.9">D7</text>
<text x="228.7" y="149.5">D6</text>
<text x="223.3" y="152">D1</text>
<text x="223.3" y="154.5">D2</text>
<text x="228.7" y="152">D5</text>
<text x="228.7" y="154.5">D4</text>
<text x="155.4" y="158.1">GND</text>
<text x="208.6" y="157.2">GND</text>
<text x="223.3" y="157.1">GND</text>
<text x="228.7" y="157.1">D3</text>
<text x="151.8" y="163.4">~</text>
</g>
<g font-size="1.8" fill="#a90000">
<text x="252.7" y="23.9">31</text>
<text x="252.7" y="21.3">32</text>
<text x="153.6" y="29">11</text>
<text x="175.2" y="29">15</text>
<text x="252.7" y="29">29</text>
<text x="252.7" y="26.4">30</text>
<text x="153.6" y="31.5">10</text>
<text x="154.2" y="34">9</text>
<text x="175.2" y="31.5">17</text>
<text x="175.2" y="34">19</text>
<text x="252.7" y="34">27</text>
<text x="252.7" y="31.5">28</text>
<text x="154.2" y="36.6">8</text>
<text x="154.2" y="39.1">7</text>
<text x="154.2" y="41.7">6</text>
<text x="175.2" y="36.6">21</text>
<text x="175.2" y="39.1">24</text>
<text x="175.2" y="41.7">26</text>
<text x="252.7" y="41.7">24</text>
<text x="252.7" y="39.1">25</text>
<text x="252.7" y="36.6">26</text>
<text x="44.2" y="45.8" transform="rotate(-90 44.2 45.8)">24</text>
<text x="48" y="45.8" transform="rotate(-90 48 45.8)">23</text>
<text x="51.8" y="45.8" transform="rotate(-90 51.8 45.8)">22</text>
<text x="55.6" y="45.8" transform="rotate(-90 55.6 45.8)">21</text>
<text x="59.4" y="45.8" transform="rotate(-90 59.4 45.8)">20</text>
<text x="63.2" y="45.8" transform="rotate(-90 63.2 45.8)">19</text>
<text x="67.1" y="45.8" transform="rotate(-90 67.1 45.8)">18</text>
<text x="70.9" y="45.8" transform="rotate(-90 70.9 45.8)">17</text>
<text x="154.2" y="44.2">5</text>
<text x="154.2" y="46.7">4</text>
<text x="175.2" y="44.2">28</text>
<text x="175.2" y="46.7">30</text>
<text x="252.7" y="46.7">22</text>
<text x="252.7" y="44.2">23</text>
<text x="39.3" y="48">25</text>
<text x="39.3" y="51.8">26</text>
<text x="73.6" y="48">16</text>
<text x="73.6" y="51.8">15</text>
<text x="153.6" y="49.3">42</text>
<text x="153.6" y="51.8">41</text>
<text x="175.2" y="49.3">16</text>
<text x="175.2" y="51.8">18</text>
<text x="252.7" y="51.8">20</text>
<text x="252.7" y="49.3">21</text>
<text x="39.3" y="55.6">27</text>
<text x="39.3" y="59.4">28</text>
<text x="73.6" y="55.6">14</text>
<text x="73.6" y="59.4">13</text>
<text x="153.6" y="54.4">40</text>
<text x="153.6" y="56.9">39</text>
<text x="153.6" y="59.4">38</text>
<text x="175.2" y="54.4">20</text>
<text x="175.2" y="56.9">22</text>
<text x="175.2" y="59.4">25</text>
<text x="252.7" y="59.4">17</text>
<text x="252.7" y="56.9">18</text>
<text x="252.7" y="54.4">19</text>
<text x="39.3" y="63.2">29</text>
<text x="73.6" y="63.2">12</text>
<text x="153.6" y="62">37</text>
<text x="153.6" y="64.5">36</text>
<text x="175.2" y="62">27</text>
<text x="175.2" y="64.5">29</text>
<text x="252.7" y="64.5">15</text>
<text x="252.7" y="62">16</text>
<text x="39.3" y="67.1">30</text>
<text x="39.3" y="70.9">31</text>
<text x="73.6" y="67.1">11</text>
<text x="73.6" y="70.9">10</text>
<text x="153.6" y="67.1">35</text>
<text x="153.6" y="69.6">34</text>
<text x="175.2" y="67.1">31</text>
<text x="252.7" y="69.6">13</text>
<text x="252.7" y="67.1">14</text>
<text x="39.3" y="74.7">32</text>
<text x="74.2" y="74.7">9</text>
<text x="153.6" y="77.2">43</text>
<text x="154.2" y="72.1">3</text>
<text x="154.2" y="74.7">2</text>
<text x="252.7" y="77.2">10</text>
<text x="252.7" y="74.7">11</text>
<text x="252.7" y="72.1">12</text>
<text x="44.2" y="79.4" transform="rotate(-90 44.2 79.4)">1</text>
<text x="48" y="79.4" transform="rotate(-90 48 79.4)">2</text>
<text x="51.8" y="79.4" transform="rotate(-90 51.8 79.4)">3</text>
<text x="55.6" y="79.4" transform="rotate(-90 55.6 79.4)">4</text>
<text x="59.4" y="79.4" transform="rotate(-90 59.4 79.4)">5</text>
<text x="63.2" y="79.4" transform="rotate(-90 63.2 79.4)">6</text>
<text x="67.1" y="79.4" transform="rotate(-90 67.1 79.4)">7</text>
<text x="70.9" y="79.4" transform="rotate(-90 70.9 79.4)">8</text>
<text x="153.6" y="83.6">12</text>
<text x="154.2" y="81">1</text>
<text x="175.2" y="81">23</text>
<text x="175.2" y="83.6">32</text>
<text x="253.3" y="82.3">8</text>
<text x="253.3" y="79.8">9</text>
<text x="153.6" y="86.1">44</text>
<text x="153.6" y="88.6">14</text>
<text x="175.2" y="86.1">13</text>
<text x="253.3" y="89.9">5</text>
<text x="253.3" y="87.4">6</text>
<text x="253.3" y="84.8">7</text>
<text x="153.6" y="91.2">33</text>
<text x="253.3" y="95">3</text>
<text x="253.3" y="92.5">4</text>
<text x="253.3" y="100.1">1</text>
<text x="253.3" y="97.5">2</text>
<text x="147.9" y="124.2">4</text>
<text x="165.7" y="124.2">3</text>
<text x="220.3" y="122.9">1</text>
<text x="220.3" y="125.5">2</text>
<text x="232.4" y="122.9">28</text>
<text x="232.4" y="125.5">27</text>
<text x="147.9" y="128">5</text>
<text x="147.9" y="131.8">6</text>
<text x="165.7" y="128">2</text>
<text x="165.7" y="131.8">1</text>
<text x="220.3" y="128">3</text>
<text x="220.3" y="130.6">4</text>
<text x="232.4" y="128">26</text>
<text x="232.4" y="130.6">25</text>
<text x="220.3" y="133.1">5</text>
<text x="220.3" y="135.6">6</text>
<text x="232.4" y="133.1">24</text>
<text x="232.4" y="135.6">23</text>
<text x="220.3" y="138.2">7</text>
<text x="220.3" y="140.7">8</text>
<text x="220.3" y="143.3">9</text>
<text x="232.4" y="138.2">22</text>
<text x="232.4" y="140.7">21</text>
<text x="232.4" y="143.3">20</text>
<text x="219.7" y="145.8">10</text>
<text x="219.7" y="148.3">11</text>
<text x="232.4" y="145.8">19</text>
<text x="232.4" y="148.3">18</text>
<text x="219.7" y="150.9">12</text>
<text x="219.7" y="153.4">13</text>
<text x="219.7" y="156">14</text>
<text x="232.4" y="150.9">17</text>
<text x="232.4" y="153.4">16</text>
<text x="232.4" y="156">15</text>
</g>
</svg>
